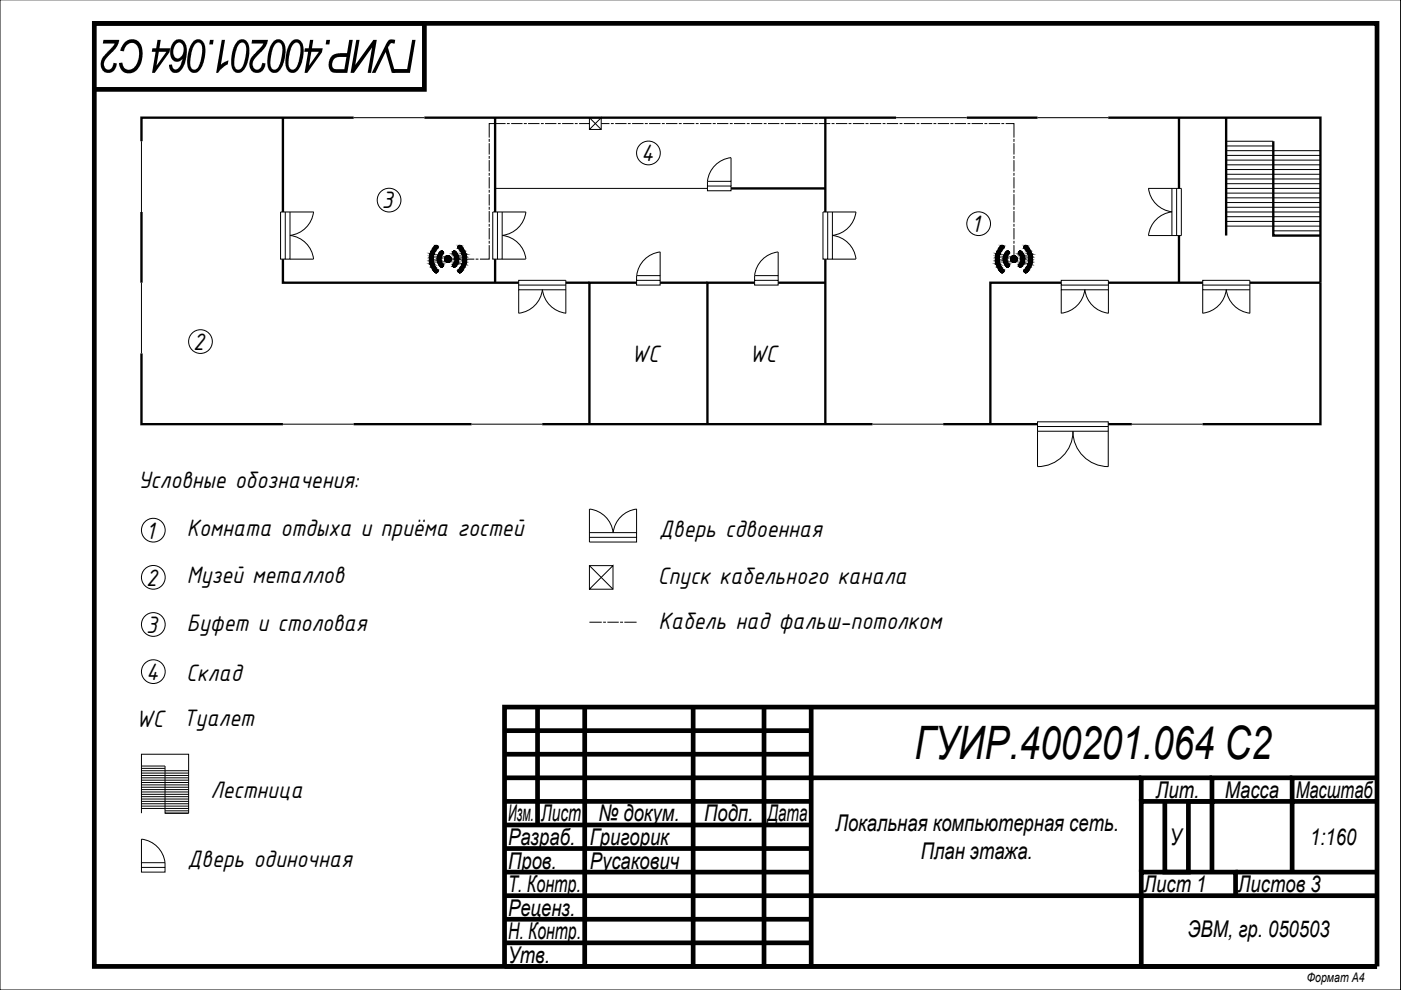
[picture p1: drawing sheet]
<svg xmlns="http://www.w3.org/2000/svg" width="297mm" height="210mm" viewBox="0 0 297 210" stroke-linecap="round" stroke-linejoin="round" font-family="sans-serif">
<!-- layer: 0 -->
<g fill="none" stroke="#000" stroke-width="1" stroke-linecap="butt">
<path d="M20 5h70v14h-70M20 5h272v199.9h-272zM107 159.9h65M107 154.9h65M114 149.9v25M124 149.9v55M147 149.9v55M162 149.9v55M172 149.9v15h-65M292 149.9h-185v55h185M107 179.9h65M107 174.9h65"/>
<path d="M107 169.9h65M242 164.9h-70v25h-65M247 169.9v15h5v-15h5M257 169.9h-15v15M257 164.9h-15v5M274 164.9h-17v5M292 169.9h-18v15M292 164.9h-18v5h-17v15M107 184.9h65M107 199.9h65M107 194.9h65M262 189.9v-5h-20v5h-70v15"/>
<path d="M262 184.9h30M292 189.9h-50v15"/>
</g>
<!-- layer: Walls -->
<g fill="none" stroke="#000" stroke-width=".5">
<path d="M60 25v19.9M75 25h-45v4.9M90 25h100M105 25v19.9M155 39.9h20M175 25v19.9M205 25h15M235 25h45v34.9M250 25v14.9M260 25v24.9M270 29.9v20h10M30 44.9v15"/>
<path d="M60 54.9v5h50M105 54.9v5M120 59.9h5M135 59.9h-10v30M140 59.9h10M160 59.9h-10v30M165 59.9h10M175 54.9v35M225 59.9h-15v30M235 59.9h20M250 49.9v10M265 59.9h15"/>
<path d="M280 59.9v30h-25M30 74.9v15h30M75 89.9h25M115 89.9h70M200 89.9h20M235 89.9h5"/>
</g>
<!-- layer: Blocks -->
<g fill="none" stroke="#000" stroke-width=".21">
<path d="M30 29.9v15M75 25h15M125 25l2.5 2.4M127.5 25h-2.5v2.4h2.5v-2.4l-2.5 2.4M150 38.4v2h5v-1h-5M150 38.4h5v1M150 38.4a5.7 5.7 0 0 1 5-5v5M190 25h15M220 25h15M243.5 39.9h7v10h-7M243.5 39.9a5.7 5.7 0 0 0 5 5 5.7 5.7 0 0 0-5 5M248.5 39.9v10"/>
<path d="M249.5 39.9v10M30 59.9v15M60.5 44.9v10h-1v-10h7M61.5 44.9v10h-1M61.5 54.9h5M66.5 44.9a5.7 5.7 0 0 1-5 5 5.7 5.7 0 0 1 5 5M92.2 52.1a.39 .39 0 0 1 .6 0 .39 .39 0 0 1-.1 .6 3.2 3.2 0 0 0 0 4.5M92.2 52.2a3.9 3.9 0 0 0 .2 5.6 .39 .39 0 0 0 .4-.2 .39 .39 0 0 0 0-.4M93.9 53.8a1.55 1.55 0 0 0 0 2.2M93.9 53.8a.36 .36 0 0 0 0-.5 .36 .36 0 0 0-.5 0 2.2 2.2 0 0 0 .2 3.3 .36 .36 0 0 0 .4-.2 .36 .36 0 0 0-.1-.4M96.1 53.3l.3-.1a2.14 2.14 0 0 1 0 3.4 .36 .36 0 0 1-.4-.1 .36 .36 0 0 1 .1-.5 1.64 1.64 0 0 0-.1-2.3zM97.8 52.2a3.9 3.9 0 0 1-.2 5.6 .39 .39 0 0 1-.4-.2 .39 .39 0 0 1 0-.4"/>
<path d="M97.8 52.1a.39 .39 0 0 0-.6 0 .39 .39 0 0 0 0 .6 3.2 3.2 0 0 1 0 4.5M105.5 44.9v10h-1v-10h7M106.5 44.9v10h-1M106.5 54.9h5M111.5 44.9a5.7 5.7 0 0 1-5 5 5.7 5.7 0 0 1 5 5M135 59.4h5v1h-5v-2h5v1M135 58.4a5.7 5.7 0 0 1 5-5v5M160 59.4h5v1h-5v-2h5v1M160 58.4a5.7 5.7 0 0 1 5-5v5M175.5 44.9v10h-1v-10h7M176.5 44.9v10h-1M176.5 54.9h5"/>
<path d="M181.5 44.9a5.7 5.7 0 0 1-5 5 5.7 5.7 0 0 1 5 5M212.2 52.1a.39 .39 0 0 1 .6 0 .39 .39 0 0 1-.1 .6 3.2 3.2 0 0 0 0 4.5M212.2 52.2a3.9 3.9 0 0 0 .2 5.6 .39 .39 0 0 0 .4-.2 .39 .39 0 0 0 0-.4M213.9 53.8a1.55 1.55 0 0 0 0 2.2M213.9 53.8a.36 .36 0 0 0 0-.5 .36 .36 0 0 0-.5 0 2.2 2.2 0 0 0 .2 3.3 .36 .36 0 0 0 .4-.2 .36 .36 0 0 0-.1-.4M216.1 53.3l.3-.1a2.14 2.14 0 0 1 0 3.4 .36 .36 0 0 1-.4-.1 .36 .36 0 0 1 .1-.5 1.64 1.64 0 0 0-.1-2.3zM217.8 52.2a3.9 3.9 0 0 1-.2 5.6 .39 .39 0 0 1-.4-.2 .39 .39 0 0 1 0-.4M217.8 52.1a.39 .39 0 0 0-.6 0 .39 .39 0 0 0 0 .6 3.2 3.2 0 0 1 0 4.5M110 61.4v5a5.7 5.7 0 0 0 5-5 5.7 5.7 0 0 0 5 5M110 60.4v1h10M120 60.4h-10v-1h10v7M225 60.4v1h10"/>
<path d="M235 60.4h-10v-1h10v7a5.8 5.8 0 0 1-5-5 5.7 5.7 0 0 1-5 5v-5M255 60.4v1h10M265 60.4h-10v-1h10v7a5.8 5.8 0 0 1-5-5 5.7 5.7 0 0 1-5 5v-5M60 89.9h15M100 89.9h15M185 89.9h15M220 89.4h15v1h-15zM220 90.4v1h15v-1M220 91.4v7.5a7.5 7.5 0 0 0 7.5-7.5 7.5 7.5 0 0 0 7.5 7.5v-7.5M240 89.9h15M125 112.9h10v1M125 119.9l5 5"/>
<path d="M130 119.9h-5v5h5v-5l-5 5M130 112.9a5.7 5.7 0 0 0-5-5v7h10v-1h-10M135 107.9v5M135 107.9a5.7 5.7 0 0 0-5 5M35 162.4v10h5v-12.5h-10v12.5M30 182.9v-5a5.7 5.7 0 0 1 5 5M35 182.9v2h-5v-1h5M35 182.9h-5v1"/>
<circle cx="137.5" cy="32.4" r="2.52"/>
<circle cx="82.5" cy="42.4" r="2.52"/>
<circle cx="95" cy="54.9" r=".7"/>
<circle cx="207.5" cy="47.4" r="2.52"/>
<circle cx="215" cy="54.9" r=".7"/>
<circle cx="42.5" cy="72.4" r="2.52"/>
<circle cx="32.5" cy="112.4" r="2.52"/>
<circle cx="32.5" cy="122.4" r="2.52"/>
<circle cx="32.5" cy="132.4" r="2.52"/>
<circle cx="32.5" cy="142.4" r="2.52"/>
</g>
<!-- layer: Walls -->
<g fill="none" stroke="#000" stroke-width=".21">
<path d="M105 39.9h45M260 39.9h20M260 38.9h20M260 37.9h20M260 36.9h20M260 35.9h20M260 34.9h20M260 33.9h20M260 32.9h20M260 31.9h20M260 30.9h10M260 29.9h10"/>
<path d="M260 47.9h20M260 46.9h20M260 45.9h20M260 44.9h20M260 43.9h20M260 42.9h20M260 41.9h20M260 40.9h20M270 49.9h10M270 48.9h10M30 171.4h10M30 170.9h10"/>
<path d="M30 170.4h10M30 169.9h10M30 169.4h10M30 168.9h10M30 168.4h10M30 167.9h10M30 167.4h10M30 166.9h10M30 166.4h10M30 165.9h10M30 165.4h10M30 164.9h10"/>
<path d="M30 164.4h10M30 163.9h10M30 163.4h10M30 162.9h5M30 162.4h5M35 172.4h5M35 171.9h5"/>
</g>
<!-- layer: Blocks -->
<g fill="#000" stroke="#000" stroke-width=".21">
<path d="M92.4 52.1h.1zM93.4 56.5h.5zM93.6 56.6h.1zM96.3 56.6h.1zM97.4 57.8h.1zM97.4 57.8h.2zM213.5 56.6h.2zM213.5 53.3h.2zM216.3 56.6h.1zM217.4 57.8h.1zM217.4 57.8h.2z"/>
<path d="M91.1 54.9l.8 .4-.1-.4zM91.1 54.9l.8 .4h-.8z"/>
<path d="M91.1 54.6l.7 .3 .1-.3zM91.1 54.6l.7 .3h-.7z"/>
<path d="M91.1 55.3l.8 .3v-.3zM91.1 55.3l.8 .3h-.8z"/>
<path d="M91.1 54.3l.8 .3v-.3zM91.1 54.3l.8 .3h-.8z"/>
<path d="M91.1 55.6l.9 .3-.1-.3zM91.1 55.6l.9 .3h-.8z"/>
<path d="M91.2 53.9l.7 .4 .1-.4zM91.2 53.9l.7 .4h-.8z"/>
<path d="M91.2 55.9l.8 .3v-.3zM91.2 55.9l.8 .3h-.7z"/>
<path d="M91.3 53.7l.7 .2v-.2zM91.3 53.7l.7 .2h-.8z"/>
<path d="M91.3 56.2l1 .4-.3-.4zM91.3 56.2l1 .4h-.9z"/>
<path d="M91.4 53.3l.6 .4 .3-.4zM91.4 53.3l.6 .4h-.7z"/>
<path d="M91.4 56.6l1 .1zM91.4 56.6l1 .1z"/>
<path d="M91.5 53.2l.8 .1 .1-.1zM91.5 53.2l.8 .1h-.9z"/>
<path d="M91.5 56.7l1.2 .5-.3-.5zM91.5 56.7l1.2 .5h-.9z"/>
<path d="M92.4 52.1h.2zM92.4 52.1h.2z"/>
<path d="M92.4 57.8h.1zM92.4 57.8h.1z"/>
<path d="M92.4 52.1h.2zM92.3 52.1h.3z"/>
<path d="M92.4 57.8h.2zM92.4 57.8h.1z"/>
<path d="M92.3 52.1h.4zM92.3 52.1h.4z"/>
<path d="M92.3 57.8h.3zM92.3 57.8h.3z"/>
<path d="M92.3 52.1h.4zM92.3 52.1h.4z"/>
<path d="M92.3 57.8h.4zM92.3 57.8h.3z"/>
<path d="M92.3 52.1h.4zM92.3 52.1h.4z"/>
<path d="M92.3 57.8h.4zM92.3 57.8h.4z"/>
<path d="M92.2 52.1l.5 .1zM92.2 52.1l.5 .1z"/>
<path d="M92.2 52.2h.6zM92.2 52.2h.6z"/>
<path d="M91.8 52.7h.9zM91.8 52.7h1z"/>
<path d="M91.8 52.7l.6 .5 .3-.5zM91.8 52.7l.6 .5h-.9z"/>
<path d="M91.8 57.2h1zM91.8 57.2h1z"/>
<path d="M92.2 57.7h.5zM92.2 57.7h.5z"/>
<path d="M92.2 57.7h.5zM92.2 57.7l.5 .1z"/>
<path d="M92.2 52.2l.6 .1zM92.1 52.3h.7z"/>
<path d="M91.8 57.2h1zM91.8 57.2h1z"/>
<path d="M92.2 57.7h.6zM92.2 57.7h.5z"/>
<path d="M92.1 52.3h.7zM92.1 52.3h.7z"/>
<path d="M91.8 52.6h1zM91.8 52.6l1 .1z"/>
<path d="M91.8 57.2l1 .1zM91.8 57.2l1 .1z"/>
<path d="M92.1 57.6h.7zM92.1 57.6l.7 .1z"/>
<path d="M92.1 52.3l.8 .1zM92.1 52.3l.8 .1z"/>
<path d="M91.9 52.6h.9zM91.9 52.6h.9z"/>
<path d="M91.9 57.3h1zM91.9 57.3h1z"/>
<path d="M92.1 57.6h.7zM92.1 57.6h.7z"/>
<path d="M92 52.4h.9zM92 52.4h.9z"/>
<path d="M92 52.4l.9 .1zM92 52.4l.9 .1z"/>
<path d="M91.9 52.5h1zM91.9 52.5l.9 .1z"/>
<path d="M91.9 57.3l1 .1zM91.9 57.3l1 .1z"/>
<path d="M92 57.4l.9 .1zM92 57.4l.9 .1z"/>
<path d="M92 57.5h.9zM92 57.5l.8 .1z"/>
<path d="M92.7 54.8l.7 .3v-.3zM92.7 54.8l.7 .3h-.7z"/>
<path d="M92.7 55.1h.8zM92.7 55.1h.8z"/>
<path d="M92.7 54.7h.8zM92.7 54.7l.7 .1z"/>
<path d="M92.7 55.1l.8 .2v-.2zM92.7 55.1l.8 .2h-.7z"/>
<path d="M92.8 54.5l.7 .2v-.2zM92.8 54.5l.7 .2h-.8z"/>
<path d="M92.8 55.3l.8 .2-.1-.2zM92.8 55.3l.8 .2h-.8z"/>
<path d="M92.8 54.3l.7 .2 .1-.2zM92.8 54.3l.7 .2h-.7z"/>
<path d="M92.8 55.5l.8 .1zM92.8 55.5l.8 .1z"/>
<path d="M92.8 54.3h.8zM92.8 54.3h.8z"/>
<path d="M92.8 55.6l.9 .2-.1-.2zM92.8 55.6l.9 .2h-.8z"/>
<path d="M93.6 53.3h.1zM93.6 53.3h.1z"/>
<path d="M93.6 53.3h.2zM93.5 53.3h.3z"/>
<path d="M92.9 54.1l.7 .2 .1-.2zM92.9 54.1l.7 .2h-.8z"/>
<path d="M92.9 55.8l.9 .1zM92.9 55.8l.9 .1z"/>
<path d="M93.5 53.3h.3zM93.5 53.3h.3z"/>
<path d="M93.5 56.6h.3zM93.5 56.6h.2z"/>
<path d="M93.5 53.3h.3zM93.5 53.3h.3z"/>
<path d="M92.9 54h.9zM92.9 54l.8 .1z"/>
<path d="M92.9 55.9l1 .1-.1-.1zM92.9 55.9l1 .1h-.9z"/>
<path d="M93.5 56.6h.3zM93.5 56.6h.3z"/>
<path d="M93.5 53.3h.4zM93.4 53.3h.5z"/>
<path d="M93.5 56.6h.3zM93.5 56.6h.3z"/>
<path d="M93.4 53.3h.5zM93.4 53.3h.5z"/>
<path d="M93.4 56.6h.5zM93.4 56.6h.4z"/>
<path d="M93.4 53.3h.5zM93.4 53.3h.5z"/>
<path d="M93.4 53.3l.5 .1zM93.4 53.3l.5 .1z"/>
<path d="M93 53.8l.8 .2 .1-.2zM93 53.8l.8 .2h-.9z"/>
<path d="M93 56l.9 .1zM93 56l.9 .1z"/>
<path d="M93.4 56.5h.5zM93.4 56.5l.5 .1z"/>
<path d="M93.4 53.4h.5zM93.3 53.4h.6z"/>
<path d="M93.4 56.5h.5zM93.4 56.5h.5zM93.4 56.5h.5z"/>
<path d="M93.3 53.4l.7 .1zM93.3 53.4l.7 .1z"/>
<path d="M93 53.8h.9zM93 53.8h.9z"/>
<path d="M93 56.1h1zM93 56.1h1z"/>
<path d="M93.3 56.4h.6zM93.3 56.4l.6 .1z"/>
<path d="M93.3 53.5h.7zM93.3 53.5h.7z"/>
<path d="M93.1 53.7l.9 .1zM93.1 53.7l.9 .1z"/>
<path d="M93.1 53.8h.9zM93.1 53.8h.8z"/>
<path d="M93.1 56.1l.9 .1zM93.1 56.1l.9 .1z"/>
<path d="M93.1 56.2h.9zM93.1 56.2h.9z"/>
<path d="M93.3 56.4h.7zM93.3 56.4h.6z"/>
<path d="M93.2 53.5l.8 .1zM93.2 53.5l.8 .1z"/>
<path d="M93.2 53.6h.8zM93.1 53.6h.9z"/>
<path d="M93.1 53.6h.9zM93.1 53.6l.9 .1z"/>
<path d="M93.1 56.2l.9 .1zM93.1 56.2l.9 .1z"/>
<path d="M93.2 56.3h.8zM93.2 56.3h.8z"/>
<path d="M93.2 56.3h.8zM93.2 56.3l.8 .1z"/>
<path d="M94.9 54.2l.3 .1zM94.8 54.3h.4z"/>
<path d="M94.8 54.3h.5zM94.7 54.3h.6z"/>
<path d="M94.8 55.6h.4zM94.8 55.6h.2z"/>
<path d="M94.7 54.3l.7 .1zM94.5 54.4h.9z"/>
<path d="M94.7 55.6h.6zM94.7 55.6h.5z"/>
<path d="M94.5 54.4l1 .1zM94.5 54.4l1 .1h-1.1z"/>
<path d="M94.5 55.5h.9zM94.5 55.5l.8 .1z"/>
<path d="M94.4 54.5l1.2 .1zM94.4 54.5l1.2 .1h-1.2z"/>
<path d="M94.4 55.4h1.1zM94.4 55.4l1 .1z"/>
<path d="M94.4 54.6l1.2 .1v-.1zM94.4 54.6l1.2 .1h-1.3z"/>
<path d="M94.4 55.3h1.2zM94.4 55.3l1.1 .1z"/>
<path d="M94.3 54.7l1.4 .1-.1-.1zM94.3 54.7l1.4 .1h-1.4z"/>
<path d="M94.3 55.2l1.3 .1v-.1zM94.3 55.2l1.3 .1h-1.2z"/>
<path d="M94.3 54.8l1.4 .1v-.1zM94.3 54.8l1.4 .1h-1.4z"/>
<path d="M94.3 55.1l1.3 .1 .1-.1zM94.3 55.1l1.3 .1h-1.3z"/>
<path d="M94.3 54.9l1.4 .2v-.2zM94.3 54.9l1.4 .2h-1.4z"/>
<path d="M96 53.7h.9zM96 53.7h.9z"/>
<path d="M96 56.2h.9zM96 56.2h.9z"/>
<path d="M96.3 53.3h.1zM96.3 53.3h.1z"/>
<path d="M96.3 53.3h.1zM96.2 53.3h.2z"/>
<path d="M96.2 56.6h.2zM96.2 56.6h.2z"/>
<path d="M96.2 53.3h.3zM96.2 53.3h.3z"/>
<path d="M96.2 53.3h.3zM96.1 53.3h.4z"/>
<path d="M96.1 53.3h.4zM96.1 53.3h.4z"/>
<path d="M96.1 53.3h.4zM96.1 53.3h.4z"/>
<path d="M96.1 56.6h.4zM96.1 56.6h.3z"/>
<path d="M96.1 53.3h.5zM96.1 53.3h.5z"/>
<path d="M96.1 53.3l.5 .1zM96.1 53.3l.5 .1z"/>
<path d="M96.1 56.5h.5zM96.1 56.5l.4 .1z"/>
<path d="M96 53.4h.6zM96 53.4h.6z"/>
<path d="M96 53.4l.7 .1zM96 53.4l.7 .1z"/>
<path d="M96 56.5h.6zM96 56.5h.6z"/>
<path d="M96 56.4h.7zM96 56.4l.6 .1z"/>
<path d="M96 53.5h.7zM96 53.5h.7z"/>
<path d="M96 53.5l.8 .1zM96 53.5l.8 .1z"/>
<path d="M96 56.3h.7zM96 56.3l.7 .1z"/>
<path d="M96 53.6l.9 .1zM96 53.6l.9 .1z"/>
<path d="M96 56.3h.8zM96 56.3h.7z"/>
<path d="M96 53.7l.9 .1zM96 53.7l.9 .1z"/>
<path d="M96 56.2h.9zM96 56.2l.8 .1z"/>
<path d="M96 53.8h.9zM96 53.8h.9z"/>
<path d="M96 56.1h.9zM96 56.1l.9 .1z"/>
<path d="M96 53.8h.9zM96 53.8h.9z"/>
<path d="M96 56.1h.9zM96 56.1h.9z"/>
<path d="M96.1 53.8l.9 .3-.1-.3zM96.1 53.8l.9 .3h-.8z"/>
<path d="M96.1 56h.8zM96 56.1h.9z"/>
<path d="M96.2 54.1h.9zM96.2 54.1h.9z"/>
<path d="M96.2 55.8l.7 .2 .1-.2zM96.2 55.8l.7 .2h-.8z"/>
<path d="M96.3 54.1l.8 .2v-.2zM96.3 54.1l.8 .2h-.7z"/>
<path d="M96.3 55.8h.8zM96.3 55.8h.7z"/>
<path d="M96.4 54.3l.8 .2-.1-.2zM96.4 54.3l.8 .2h-.8z"/>
<path d="M96.4 55.6l.7 .2v-.2zM96.4 55.6l.7 .2h-.8z"/>
<path d="M96.4 54.5h.8zM96.4 54.5h.8z"/>
<path d="M96.5 54.5l.7 .3v-.3zM96.5 54.5l.7 .3h-.7z"/>
<path d="M96.5 55.3l.7 .1zM96.5 55.3l.7 .1z"/>
<path d="M96.4 55.4l.7 .2 .1-.2zM96.4 55.4l.7 .2h-.7z"/>
<path d="M97.2 52.7h1zM97.2 52.7h1z"/>
<path d="M96.5 54.8l.7 .1v-.1zM96.5 54.8l.7 .1h-.7z"/>
<path d="M96.5 54.9l.7 .2v-.2zM96.5 54.9l.7 .2h-.7z"/>
<path d="M96.5 55.1l.7 .2v-.2zM96.5 55.1l.7 .2h-.7z"/>
<path d="M97.4 52l.2 .1zM97.4 52l.2 .1z"/>
<path d="M97.4 52.1h.2zM97.4 52.1h.2z"/>
<path d="M97.4 52.1h.2zM97.4 52.1h.2z"/>
<path d="M97.4 57.8h.2zM97.4 57.8h.2z"/>
<path d="M97.4 52.1h.3zM97.3 52.1h.4z"/>
<path d="M97.4 57.8h.2zM97.4 57.8h.2z"/>
<path d="M97.3 52.1h.4zM97.3 52.1h.4z"/>
<path d="M97.3 57.8h.4zM97.3 57.8h.3z"/>
<path d="M97.3 52.1h.4zM97.3 52.1h.4z"/>
<path d="M97.3 57.8h.4zM97.3 57.8h.4z"/>
<path d="M97.3 52.1l.5 .1zM97.3 52.1l.5 .1z"/>
<path d="M97.3 57.7h.4zM97.3 57.7l.4 .1z"/>
<path d="M97.2 52.2h.6zM97.2 52.2h.6z"/>
<path d="M97.2 57.7h.6zM97.2 57.7h.5z"/>
<path d="M97.2 52.2l.6 .1zM97.2 52.2l.6 .1z"/>
<path d="M97.2 57.7h.6zM97.2 57.7h.6z"/>
<path d="M97.2 52.3h.7zM97.2 52.3h.7z"/>
<path d="M97.2 57.6h.6zM97.2 57.6l.6 .1z"/>
<path d="M97.1 52.3l.8 .1zM97.1 52.3l.8 .1z"/>
<path d="M97.1 57.6h.8zM97.1 57.6h.7z"/>
<path d="M97.1 52.4h.9zM97.1 52.4h.9z"/>
<path d="M97.1 57.5h.8zM97.1 57.5l.8 .1z"/>
<path d="M97.1 52.4l1 .1zM97.1 52.4l1 .1z"/>
<path d="M97.1 57.4h.9zM97.1 57.4l.8 .1z"/>
<path d="M97.1 52.5l1 .1zM97.1 52.5l1 .1z"/>
<path d="M97.1 57.3h1zM97.1 57.3l.9 .1z"/>
<path d="M97.1 52.6h1.1zM97.1 52.6h1.1z"/>
<path d="M97.1 57.3h1zM97.1 57.3h1z"/>
<path d="M97.2 52.6l1 .1zM97.2 52.6l1 .1z"/>
<path d="M97.2 57.2h1zM97.2 57.2l.9 .1z"/>
<path d="M97.2 52.7l1.3 .5-.3-.5zM97.2 52.7l1.3 .5h-.9z"/>
<path d="M97.2 57.2h1zM97.2 57.2h1z"/>
<path d="M97.2 57.2h1zM97.2 57.2h1z"/>
<path d="M97.6 53.2l.9 .1v-.1zM97.6 53.2l.9 .1h-.8z"/>
<path d="M97.6 56.7l.6 .5 .3-.5zM97.6 56.7l.6 .5h-1z"/>
<path d="M97.7 53.3l1 .4-.2-.4zM97.7 53.3l1 .4h-.8z"/>
<path d="M97.7 56.6h.8zM97.7 56.6l.8 .1h-.9z"/>
<path d="M97.9 53.7l.9 .2-.1-.2zM97.9 53.7l.9 .2h-.8z"/>
<path d="M97.9 56.2l.6 .4 .2-.4zM97.9 56.2l.6 .4h-.8z"/>
<path d="M98 53.9l.8 .4v-.4zM98 53.9l.8 .4h-.7z"/>
<path d="M98 55.9l.7 .3 .1-.3zM98 55.9l.7 .3h-.8z"/>
<path d="M98.1 54.3l.8 .3-.1-.3zM98.1 54.3l.8 .3h-.8z"/>
<path d="M98.1 55.6l.7 .3v-.3zM98.1 55.6l.7 .3h-.8z"/>
<path d="M98.1 54.6l.8 .3v-.3zM98.1 54.6l.8 .3h-.7z"/>
<path d="M98.2 54.9l.7 .4v-.4zM98.2 54.9l.7 .4h-.8z"/>
<path d="M98.1 55.3l.7 .3 .1-.3zM98.1 55.3l.7 .3h-.7z"/>
<path d="M211.1 54.9l.8 .4-.1-.4zM211.1 54.9l.8 .4h-.8z"/>
<path d="M211.1 54.3l.8 .3v-.3zM211.1 54.3l.8 .3h-.8z"/>
<path d="M211.1 54.6l.7 .3 .1-.3zM211.1 54.6l.7 .3h-.7z"/>
<path d="M211.1 55.3l.8 .3v-.3zM211.1 55.3l.8 .3h-.8z"/>
<path d="M211.1 55.6l.9 .3-.1-.3zM211.1 55.6l.9 .3h-.8z"/>
<path d="M211.2 53.9l.7 .4 .1-.4zM211.2 53.9l.7 .4h-.8z"/>
<path d="M211.2 55.9l.8 .3v-.3zM211.2 55.9l.8 .3h-.7z"/>
<path d="M211.3 53.7l.7 .2v-.2zM211.3 53.7l.7 .2h-.8z"/>
<path d="M211.3 56.2l1 .4-.3-.4zM211.3 56.2l1 .4h-.9z"/>
<path d="M211.4 53.3l.6 .4 .3-.4zM211.4 53.3l.6 .4h-.7z"/>
<path d="M211.4 56.6l1 .1zM211.4 56.6l1 .1z"/>
<path d="M211.5 53.2l.8 .1 .1-.1zM211.5 53.2l.8 .1h-.9z"/>
<path d="M211.5 56.7l1.2 .5-.3-.5zM211.5 56.7l1.2 .5h-.9z"/>
<path d="M212.4 52l.1 .1zM212.4 52l.1 .1z"/>
<path d="M212.4 52.1h.2zM212.4 52.1h.2z"/>
<path d="M212.4 57.8h.1zM212.4 57.8h.1z"/>
<path d="M212.4 52.1h.2zM212.3 52.1h.3z"/>
<path d="M212.4 57.8h.2zM212.4 57.8h.1z"/>
<path d="M212.3 52.1h.4zM212.3 52.1h.4z"/>
<path d="M212.3 57.8h.3zM212.3 57.8h.3z"/>
<path d="M212.3 52.1h.4zM212.3 52.1h.4z"/>
<path d="M212.3 52.1h.4zM212.3 52.1h.4z"/>
<path d="M212.3 57.8h.4zM212.3 57.8h.4z"/>
<path d="M212.3 57.8h.4zM212.3 57.8h.3z"/>
<path d="M212.2 52.1l.5 .1zM212.2 52.1l.5 .1z"/>
<path d="M212.2 57.7h.5zM212.2 57.7l.5 .1z"/>
<path d="M212.2 52.2h.6zM212.2 52.2h.6z"/>
<path d="M211.8 52.7h.9zM211.8 52.7h1z"/>
<path d="M211.8 52.7l.6 .5 .3-.5zM211.8 52.7l.6 .5h-.9z"/>
<path d="M211.8 57.2h1zM211.8 57.2h1z"/>
<path d="M212.2 57.7h.5zM212.2 57.7h.5z"/>
<path d="M212.2 52.2l.6 .1zM212.2 52.2l.6 .1z"/>
<path d="M211.8 57.2h1zM211.8 57.2h1z"/>
<path d="M212.2 57.7h.6zM212.2 57.7h.5z"/>
<path d="M212.1 52.3h.7zM212.1 52.3h.7z"/>
<path d="M211.8 52.6h1zM211.8 52.6l1 .1z"/>
<path d="M211.8 57.2l1 .1zM211.8 57.2l1 .1z"/>
<path d="M212.1 57.6h.7zM212.1 57.6l.7 .1z"/>
<path d="M212.1 52.3l.8 .1zM212.1 52.3l.8 .1z"/>
<path d="M211.9 52.5l.9 .1zM211.9 52.5l.9 .1z"/>
<path d="M211.9 52.6h.9zM211.9 52.6h.9z"/>
<path d="M211.9 57.3h.9zM211.9 57.3h.9z"/>
<path d="M211.9 57.3l1 .1zM211.9 57.3l1 .1z"/>
<path d="M212.1 57.6h.7zM212.1 57.6h.7z"/>
<path d="M212 52.4h.9zM212 52.4h.9z"/>
<path d="M211.9 52.4h1zM211.9 52.4l.9 .1z"/>
<path d="M211.9 57.4l1 .1zM211.9 57.4l1 .1z"/>
<path d="M212 57.5h.9zM212 57.5l.8 .1z"/>
<path d="M212.7 54.7l.7 .1zM212.7 54.7l.7 .1z"/>
<path d="M212.7 54.8l.7 .3v-.3zM212.7 54.8l.7 .3h-.7z"/>
<path d="M212.7 55.1h.7zM212.7 55.1h.7z"/>
<path d="M212.7 55.1l.8 .2-.1-.2zM212.7 55.1l.8 .2h-.7z"/>
<path d="M212.8 54.5l.6 .2 .1-.2zM212.8 54.5l.6 .2h-.7z"/>
<path d="M212.8 55.3l.8 .2-.1-.2zM212.8 55.3l.8 .2h-.8z"/>
<path d="M212.8 54.3h.8zM212.8 54.3h.8z"/>
<path d="M212.8 54.3l.7 .2 .1-.2zM212.8 54.3l.7 .2h-.7z"/>
<path d="M212.8 55.5l.8 .1zM212.8 55.5l.8 .1z"/>
<path d="M212.8 55.6l.9 .2-.1-.2zM212.8 55.6l.9 .2h-.8z"/>
<path d="M212.9 54.1l.7 .2 .1-.2zM212.9 54.1l.7 .2h-.8z"/>
<path d="M212.9 55.8l.9 .1zM212.9 55.8l.9 .1z"/>
<path d="M213.5 53.3h.3zM213.5 53.3h.3z"/>
<path d="M213.5 53.3h.3zM213.5 53.3h.3z"/>
<path d="M213.5 56.6h.3zM213.5 56.6h.2z"/>
<path d="M213.5 53.3h.3zM213.5 53.3h.3z"/>
<path d="M212.9 54h.9zM212.9 54l.8 .1z"/>
<path d="M212.9 55.9l1 .1-.1-.1zM212.9 55.9l1 .1h-.9z"/>
<path d="M213.5 56.6h.3zM213.5 56.6h.3z"/>
<path d="M213.5 56.6h.3zM213.5 56.6h.3z"/>
<path d="M213.5 53.3h.3zM213.4 53.3h.4z"/>
<path d="M213.4 53.3h.5zM213.4 53.3h.5z"/>
<path d="M213.4 56.6h.4zM213.4 56.6h.4z"/>
<path d="M213.4 53.3h.5zM213.4 53.3h.5z"/>
<path d="M213.4 56.5h.5zM213.4 56.5l.4 .1z"/>
<path d="M213.4 53.3l.5 .1zM213.4 53.3l.5 .1z"/>
<path d="M213 53.8l.8 .2 .1-.2zM213 53.8l.8 .2h-.9z"/>
<path d="M213 56l.9 .1zM213 56l.9 .1z"/>
<path d="M213.4 56.5h.5zM213.4 56.5h.5z"/>
<path d="M213.4 53.4h.5zM213.4 53.4h.5z"/>
<path d="M213.4 56.5h.5zM213.4 56.5h.5z"/>
<path d="M213.3 53.4l.7 .1zM213.3 53.4l.7 .1z"/>
<path d="M213 53.8h.9zM213 53.8h.9z"/>
<path d="M213 56.1h1zM213 56.1h1z"/>
<path d="M213.3 56.4h.6zM213.3 56.4l.6 .1z"/>
<path d="M213.3 53.5h.7zM213.3 53.5h.7z"/>
<path d="M213.2 53.5l.8 .1zM213.2 53.5l.8 .1z"/>
<path d="M213.1 53.6l.9 .1zM213.1 53.6l.9 .1z"/>
<path d="M213.1 53.7l.9 .1zM213.1 53.7l.9 .1z"/>
<path d="M213.1 53.8h.9zM213.1 53.8h.8z"/>
<path d="M213.1 56.1l.9 .1zM213.1 56.1l.9 .1z"/>
<path d="M213.1 56.2h.9zM213.1 56.2h.9z"/>
<path d="M213.1 56.2l.9 .1zM213.1 56.2l.9 .1z"/>
<path d="M213.2 56.3l.8 .1zM213.2 56.3l.8 .1z"/>
<path d="M213.3 56.4h.7zM213.3 56.4h.6z"/>
<path d="M213.2 53.6h.8zM213.2 53.6h.8z"/>
<path d="M213.2 56.3h.8zM213.2 56.3h.8z"/>
<path d="M214.9 54.2l.3 .1zM214.8 54.3h.4z"/>
<path d="M214.8 54.3h.5zM214.7 54.3h.6z"/>
<path d="M214.8 55.6h.4zM214.8 55.6h.2z"/>
<path d="M214.7 54.3l.7 .1zM214.5 54.4h.9z"/>
<path d="M214.7 55.6h.6zM214.7 55.6h.5z"/>
<path d="M214.5 54.4l1 .1zM214.5 54.4l1 .1h-1.1z"/>
<path d="M214.5 55.5h.9zM214.5 55.5l.8 .1z"/>
<path d="M214.4 54.5l1.2 .1zM214.4 54.5l1.2 .1h-1.2z"/>
<path d="M214.4 55.4h1.1zM214.4 55.4l1 .1z"/>
<path d="M214.4 54.6l1.2 .1v-.1zM214.4 54.6l1.2 .1h-1.3z"/>
<path d="M214.4 55.3h1.2zM214.4 55.3l1.1 .1z"/>
<path d="M214.3 54.7l1.4 .1-.1-.1zM214.3 54.7l1.4 .1h-1.4z"/>
<path d="M214.3 55.2l1.3 .1v-.1zM214.3 55.2l1.3 .1h-1.2z"/>
<path d="M214.3 54.8l1.4 .1v-.1zM214.3 54.8l1.4 .1h-1.4z"/>
<path d="M214.3 55.1l1.3 .1 .1-.1zM214.3 55.1l1.3 .1h-1.3z"/>
<path d="M214.3 54.9l1.4 .2v-.2zM214.3 54.9l1.4 .2h-1.4z"/>
<path d="M216 53.7h.9zM216 53.7h.9z"/>
<path d="M216.3 53.3h.1zM216.2 53.3h.2z"/>
<path d="M216.2 53.3h.2zM216.2 53.3h.2z"/>
<path d="M216.2 53.3h.2zM216.2 53.3h.2z"/>
<path d="M216.2 53.3h.3zM216.2 53.3h.3z"/>
<path d="M216.2 56.6h.2zM216.2 56.6h.2z"/>
<path d="M216.1 53.3h.4zM216.1 53.3h.4z"/>
<path d="M216.1 53.3h.4zM216.1 53.3h.4z"/>
<path d="M216.1 56.6h.4zM216.1 56.6h.3z"/>
<path d="M216.1 53.3h.5zM216.1 53.3h.5z"/>
<path d="M216.1 53.3l.5 .1zM216.1 53.3l.5 .1z"/>
<path d="M216.1 56.5h.5zM216.1 56.5l.4 .1z"/>
<path d="M216 53.4h.6zM216 53.4h.6z"/>
<path d="M216 56.5h.6zM216 56.5h.6z"/>
<path d="M216 53.4l.7 .1zM216 53.4l.7 .1z"/>
<path d="M216 56.4h.7zM216 56.4l.6 .1z"/>
<path d="M216 53.5h.7zM216 53.5h.7z"/>
<path d="M215.9 53.5l.9 .1zM215.9 53.5l.9 .1z"/>
<path d="M216 56.3h.7zM216 56.3l.7 .1z"/>
<path d="M215.9 53.6l1 .1zM215.9 53.6l1 .1z"/>
<path d="M215.9 56.3h.9zM215.9 56.3h.8z"/>
<path d="M216 56.2h.8zM216 56.2h.9z"/>
<path d="M216 56.2h.8zM216 56.2l.8 .1z"/>
<path d="M216 53.7l.9 .1zM216 53.7l.9 .1z"/>
<path d="M216 53.8h.9zM216 53.8h.9z"/>
<path d="M216 56.1h.9zM216 56.1l.9 .1z"/>
<path d="M216 53.8h.9zM216 53.8h.9z"/>
<path d="M216 56.1h.9zM216 56.1h.9z"/>
<path d="M216.1 53.8l.9 .3-.1-.3zM216.1 53.8l.9 .3h-.8z"/>
<path d="M216.1 56h.8zM216 56.1h.9z"/>
<path d="M216.2 54.1h.9zM216.2 54.1h.9z"/>
<path d="M216.2 55.8l.7 .2 .1-.2zM216.2 55.8l.7 .2h-.8z"/>
<path d="M216.3 54.1l.8 .2v-.2zM216.3 54.1l.8 .2h-.7z"/>
<path d="M216.3 55.8h.8zM216.3 55.8h.7z"/>
<path d="M216.4 54.3l.8 .2-.1-.2zM216.4 54.3l.8 .2h-.8z"/>
<path d="M216.4 55.6l.7 .2v-.2zM216.4 55.6l.7 .2h-.8z"/>
<path d="M216.4 54.5h.8zM216.4 54.5h.8z"/>
<path d="M216.4 54.5l.8 .3v-.3zM216.4 54.5l.8 .3h-.7z"/>
<path d="M216.4 55.3l.8 .1zM216.4 55.3l.8 .1z"/>
<path d="M216.4 55.4l.7 .2 .1-.2zM216.4 55.4l.7 .2h-.7z"/>
<path d="M216.5 54.8l.7 .1v-.1zM216.5 54.8l.7 .1h-.7z"/>
<path d="M216.5 54.9l.7 .2v-.2zM216.5 54.9l.7 .2h-.7z"/>
<path d="M216.5 55.1l.7 .2v-.2zM216.5 55.1l.7 .2h-.8z"/>
<path d="M217.4 52l.2 .1zM217.4 52l.2 .1z"/>
<path d="M217.4 52.1h.2zM217.4 52.1h.2z"/>
<path d="M217.4 52.1h.2zM217.3 52.1h.3z"/>
<path d="M217.4 57.8h.2zM217.4 57.8h.2z"/>
<path d="M217.3 52.1h.4zM217.3 52.1h.4z"/>
<path d="M217.3 57.8h.3zM217.3 57.8h.3z"/>
<path d="M217.3 52.1h.4zM217.3 52.1h.4z"/>
<path d="M217.3 57.8h.4zM217.3 57.8h.3z"/>
<path d="M217.3 52.1h.4zM217.3 52.1h.4z"/>
<path d="M217.3 57.8h.4zM217.3 57.8h.4z"/>
<path d="M217.3 52.1l.5 .1zM217.3 52.1l.5 .1z"/>
<path d="M217.3 57.7h.4zM217.3 57.7l.4 .1z"/>
<path d="M217.2 52.2h.6zM217.2 52.2h.6z"/>
<path d="M217.2 57.7h.6zM217.2 57.7h.5z"/>
<path d="M217.2 52.2l.6 .1zM217.2 52.2l.6 .1z"/>
<path d="M217.2 57.7h.6zM217.2 57.7h.6z"/>
<path d="M217.2 52.3h.7zM217.2 52.3h.7z"/>
<path d="M217.2 57.6h.6zM217.2 57.6l.6 .1z"/>
<path d="M217.1 52.3l.8 .1zM217.1 52.3l.8 .1z"/>
<path d="M217.1 57.6h.8zM217.1 57.6h.7z"/>
<path d="M217.1 52.4h.9zM217.1 52.4h.9z"/>
<path d="M217.1 57.5h.8zM217.1 57.5l.8 .1z"/>
<path d="M217.1 52.4l.9 .1zM217.1 52.4l.9 .1z"/>
<path d="M217.1 57.4h.9zM217.1 57.4l.8 .1z"/>
<path d="M217.1 52.5l1 .1zM217.1 52.5l1 .1z"/>
<path d="M217.1 57.3h.9zM217.1 57.3l.9 .1z"/>
<path d="M217.1 52.6h1.1zM217.1 52.6h1.1z"/>
<path d="M217.1 57.3h1zM217.1 57.3h.9z"/>
<path d="M217.2 52.6l1 .1zM217.2 52.6l1 .1z"/>
<path d="M217.2 57.2h1zM217.2 57.2l.9 .1z"/>
<path d="M217.2 52.7h1zM217.2 52.7h1z"/>
<path d="M217.2 52.7l1.3 .5-.3-.5zM217.2 52.7l1.3 .5h-.9z"/>
<path d="M217.2 57.2h1zM217.2 57.2h1z"/>
<path d="M217.2 57.2h1zM217.2 57.2h1z"/>
<path d="M217.6 53.2l.9 .1v-.1zM217.6 53.2l.9 .1h-.8z"/>
<path d="M217.6 56.7l.6 .5 .3-.5zM217.6 56.7l.6 .5h-1z"/>
<path d="M217.7 53.3l1 .4-.2-.4zM217.7 53.3l1 .4h-.8z"/>
<path d="M217.7 56.6h.8zM217.7 56.6l.8 .1h-.9z"/>
<path d="M217.9 53.7l.9 .2-.1-.2zM217.9 53.7l.9 .2h-.8z"/>
<path d="M217.9 56.2l.6 .4 .2-.4zM217.9 56.2l.6 .4h-.8z"/>
<path d="M218 53.9l.9 .4-.1-.4zM218 53.9l.9 .4h-.8z"/>
<path d="M218 55.9l.7 .3 .1-.3zM218 55.9l.7 .3h-.8z"/>
<path d="M218.1 54.3l.8 .3v-.3zM218.1 54.3l.8 .3h-.8z"/>
<path d="M218.1 55.6l.7 .3 .1-.3zM218.1 55.6l.7 .3h-.8z"/>
<path d="M218.1 54.6l.8 .3v-.3zM218.1 54.6l.8 .3h-.8z"/>
<path d="M218.1 54.9l.8 .4v-.4zM218.1 54.9l.8 .4h-.8z"/>
<path d="M218.1 55.3l.8 .3v-.3zM218.1 55.3l.8 .3h-.8z"/>
</g>
<!-- layer: Twisted pair above the ceiling -->
<g fill="none" stroke="#000" stroke-width=".21">
<path d="M103.7 29.4v.7M103.7 30.4v2.4M103.7 33.1v.6M103.7 33.9v2.5M103.7 36.7v.6M103.7 37.6v2.3M107.2 26.2h-3.5v3M107.5 26.2h.6M108.4 26.2h2.4M111.1 26.2h.6M112 26.2h2.4M114.7 26.2h.6"/>
<path d="M115.6 26.2h2.4M118.3 26.2h.6M119.2 26.2h2.4M121.9 26.2h.6M122.8 26.2h2.2M127.5 26.2h1.7M129.5 26.2h.6M130.4 26.2h2.4M133.1 26.2h.6M134 26.2h2.4M136.7 26.2h.6M137.6 26.2h2.4"/>
<path d="M140.3 26.2h.6M141.2 26.2h2.4M143.9 26.2h.6M144.8 26.2h2.4M147.5 26.2h.6M148.4 26.2h2.4M151.1 26.2h.6M152 26.2h2.4M154.7 26.2h.6M155.6 26.2h2.4M158.3 26.2h.6M159.2 26.2h2.4"/>
<path d="M161.9 26.2h.6M162.8 26.2h2.4M165.5 26.2h.6M166.4 26.2h2.4M169.1 26.2h.6M170 26.2h2.4M172.7 26.2h.6M173.6 26.2h2.4M176.3 26.2h.6M177.2 26.2h2.4M179.9 26.2h.6M180.8 26.2h2.4"/>
<path d="M183.5 26.2h.6M184.4 26.2h2.4M187.1 26.2h.6M188 26.2h2.4M190.7 26.2h.6M191.6 26.2h2.4M194.3 26.2h.6M195.2 26.2h2.4M197.9 26.2h.6M198.8 26.2h2.4M201.5 26.2h.6M202.4 26.2h2.4"/>
<path d="M205.1 26.2h.6M206 26.2h2.4M208.7 26.2h.6M209.6 26.2h2.4M212.3 26.2h.6M213.2 26.2h1.8v3M215 29.4v.7M215 30.4v2.4M215 33.1v.6M215 33.9v2.5M215 36.7v.6M215 37.6v2.3"/>
<path d="M95 54.9h1.9M97.3 54.9h.5M98.2 54.9h2.4M100.8 54.9h.6M103.7 52v2.9h-1.9M103.7 40.3v.6M103.7 41.2v2.4M103.7 43.9v.6M103.7 44.8v2.4M103.7 47.5v.6M103.7 48.4v2.4M103.7 51.1v.6"/>
<path d="M215 40.3v.6M215 41.2v2.4M215 43.9v.6M215 44.8v2.4M215 47.5v.6M215 48.4v2.4M215 51.1v.6M215 52v2.9M125 131.9h2.6M127.9 131.9h.6M128.8 131.9h2.4M131.5 131.9h.6"/>
<path d="M132.4 131.9h2.6"/>
</g>
<!-- layer: 0 -->
<path d="M0 0h297v209.9h-297z" fill="none" stroke="#000" stroke-width=".21"/>
<g font-size="9.8">
<text x="88.4" y="8.5" transform="rotate(-180 88.4 8.5)">ГУИР.400201.064 С2</text>
<text x="193.9" y="160.9">ГУИР.400201.064 C2</text>
</g>
<g font-size="5.4">
<text x="136" y="34.2">4</text>
<text x="81" y="44.2">3</text>
<text x="205.9" y="49.2">1</text>
<text x="41" y="74.2">2</text>
<text x="133.8" y="76.7">WC</text>
<text x="158.8" y="76.7">WC</text>
<text x="29.3" y="103.4">Условные обозначения:</text>
<text x="39.6" y="113.6">Комната отдыха и приёма гостей</text>
<text x="139.7" y="113.9">Дверь сдвоенная</text>
<text x="31" y="114.2">1</text>
<text x="31" y="124.2">2</text>
<text x="39.6" y="123.6">Музей металлов</text>
<text x="139.5" y="123.9">Спуск кабельного канала</text>
<text x="31" y="134.2">3</text>
<text x="39.6" y="133.9">Буфет и столовая</text>
<text x="139.6" y="133.4">Кабель над фальш-потолком</text>
<text x="31" y="144.2">4</text>
<text x="39.5" y="144.4">Склад</text>
<text x="28.8" y="154.2">WC Туалет</text>
<text x="44.6" y="169.1">Лестница</text>
<text x="39.7" y="183.9">Дверь одиночная</text>
</g>
<g font-size="4.9">
<text x="245.1" y="169.1">Лит.</text>
<text x="259.7" y="169.1">Масса</text>
<text x="274.7" y="169.2">Масштаб</text>
<text x="107.7" y="174.2">Изм.</text>
<text x="107.7" y="179.2">Разраб.</text>
<text x="114.7" y="174.2">Лист</text>
<text x="125.1" y="179.2">Григорик</text>
<text x="126.9" y="174.2">№ докум.</text>
<text x="149.3" y="174.2">Подп.</text>
<text x="162.7" y="174.2">Дата</text>
<text x="177.1" y="176.2">Локальная компьютерная сеть.</text>
<text x="248" y="179.2">У</text>
<text x="277.8" y="179.2">1:160</text>
<text x="107.7" y="184.2">Пров.</text>
<text x="125.1" y="184.2">Русакович</text>
<text x="195.2" y="182.1">План этажа.</text>
<text x="107.7" y="189.2">Т. Контр.</text>
<text x="242.5" y="189.2">Лист 1</text>
<text x="262.5" y="189.2">Листов 3</text>
<text x="107.7" y="194.2">Реценз.</text>
<text x="107.7" y="199.2">Н. Контр.</text>
<text x="251.8" y="198.7">ЭВМ, гр. 050503</text>
<text x="107.7" y="204.2">Утв.</text>
</g>
<text font-size="2.8" x="277.1" y="208.2">Формат А4</text>
</svg>
